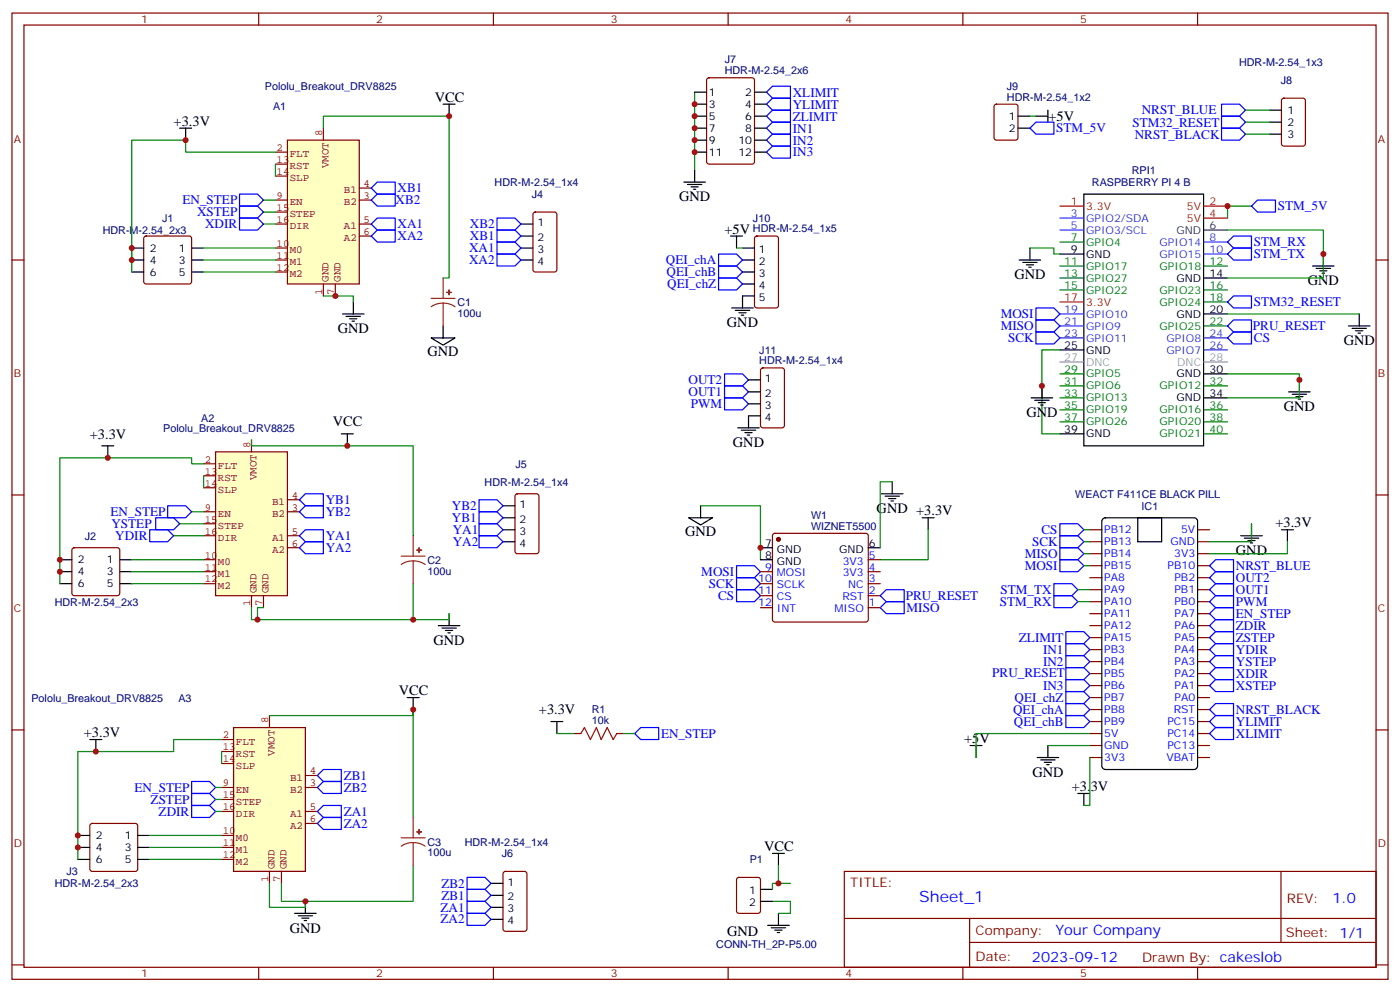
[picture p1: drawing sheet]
<svg xmlns="http://www.w3.org/2000/svg" width="412mm" height="292mm" viewBox="0 0 412 292" stroke-linecap="round" stroke-linejoin="round" font-family="sans-serif">
<g fill="none" stroke="#870000" stroke-width=".35">
<path d="M3.5 3.8h405.4v284.4h-405.4zM7.1 7.4h398.2v277.3h-398.2zM76.2 3.8v3.6M145.3 3.8v3.6M214.5 3.8v3.6M283.6 3.8v3.6M352.8 3.8v3.6M3.5 76.5h3.6M405.3 76.5h3.6M3.5 145.7h3.6M321 159.4h3.6M321 155.9h3.6"/>
<path d="M352.8 159.4h3.5M352.8 155.9h3.5M405.3 145.7h3.6M321 177.1h3.6M321 173.5h3.6M321 170h3.6M321 166.5h3.6M321 162.9h3.6M352.8 177.1h3.5M352.8 173.5h3.5M352.8 170h3.5M352.8 166.5h3.5"/>
<path d="M352.8 162.9h3.5M321 198.2h3.6M321 194.7h3.6M321 191.2h3.6M321 187.6h3.6M321 184.1h3.6M321 180.6h3.6M352.8 198.2h3.5M352.8 194.7h3.5M352.8 191.2h3.5M352.8 187.6h3.5M352.8 184.1h3.5"/>
<path d="M352.8 180.6h3.5M3.5 214.8h3.6M321 219.4h3.6M321 215.9h3.6M321 212.3h3.6M321 205.3h3.6M321 201.8h3.6M321 208.8h3.6M352.8 219.4h3.5M352.8 215.9h3.5M352.8 212.3h3.5M352.8 205.3h3.5"/>
<path d="M352.8 201.8h3.5M352.8 208.8h3.5M405.3 214.8h3.6M321 222.9h3.6M352.8 222.9h3.5M248.7 256.4h156.6v28.3h-156.6zM377.3 256.5v20.8M248.7 270.3h156.5M285.6 277.3h119.6M285.6 270.3v14.1M3.5 284h3.6M76.2 284.7v3.5"/>
<path d="M145.3 284.7v3.5M214.5 284.7v3.5M283.6 284.7v3.5M352.8 284.7v3.5M405.3 284h3.6"/>
</g>
<g fill="none" stroke="#000" stroke-width=".35">
<path d="M319.3 57.1h35.2v74.1h-35.2zM312.2 74.8h7.1M386.6 78.3h6.4M387.7 79h4.2M388.8 79.7h2.1M389.8 74.8v3.5M354.5 81.8h7.1M354.5 92.4h7.1M389.5 80.4h.7M312.2 103h7.1M354.5 110h7.1M354.5 117.1h7.1"/>
<path d="M312.2 127.7h7.1M324.8 152.8l.8-.4h26.1l.6 .2 .4 .5 .1 72.3-.3 .6-.5 .4h-26.4l-.6-.2-.4-.5v-72.3zM335.1 152.4h7.1v7h-7.1zM365.5 157.7h6.3M366.5 158.4h4.3M367.6 159.1h2.1M368.3 159.8h.7M368.7 154.1v3.6"/>
</g>
<path d="M312.2 60.6h7.1M354.5 60.6h7.1M354.5 64.2h7.1M312.2 88.9h7.1" fill="none" stroke="#f00" stroke-width=".35"/>
<path d="M312.2 64.2h7.1M312.2 67.7h7.1M354.5 71.2h7.1M354.5 74.8h7.1M312.2 92.4h7.1M312.2 95.9h7.1M312.2 99.4h7.1M354.5 99.4h7.1M354.5 103h7.1" fill="none" stroke="#06c" stroke-width=".35"/>
<path d="M354.5 67.7h7.1" fill="none" stroke="#333" stroke-width=".35"/>
<g fill="none" stroke="#060" stroke-width=".35">
<path d="M312.2 71.2h7.1M312.2 78.3h7.1M354.5 78.3h7.1M312.2 81.8h7.1M312.2 85.3h7.1M354.5 85.3h7.1M354.5 88.9h7.1M354.5 95.9h7.1M312.2 110h7.1M312.2 113.6h7.1M312.2 117.1h7.1M354.5 113.6h7.1"/>
<path d="M312.2 120.6h7.1M312.2 124.1h7.1M354.5 120.6h7.1M354.5 124.1h7.1M354.5 127.7h7.1"/>
</g>
<path d="M312.2 106.5h7.1M354.5 106.5h7.1" fill="none" stroke="#999" stroke-width=".35"/>
<g fill="none" stroke="#00f" stroke-width=".35">
<path d="M361.6 71.2l1.8-1.7h5.3v3.5h-5.3zM363.4 73h5.3v3.5h-5.3l-1.8-1.7zM305.2 90.6h5.2l1.8 1.8-1.8 1.8h-5.2zM305.2 94.2h5.2l1.8 1.7-1.8 1.8h-5.2zM305.2 97.7h5.2l1.8 1.7-1.8 1.8h-5.2zM361.6 99.4l1.8-1.7h5.3v3.5h-5.3zM363.4 94.2h5.3v3.5h-5.3l-1.8-1.8zM312.2 154.1h5.3l1.8 1.8-1.8 1.8h-5.3zM312.2 157.7h5.3l1.8 1.7-1.8 1.8h-5.3zM310.4 175.3h5.3l1.8 1.8-1.8 1.7h-5.3zM310.4 171.8h5.3l1.8 1.7-1.8 1.8h-5.3zM312.2 161.2h5.3l1.8 1.7-1.8 1.8h-5.3z"/>
<path d="M312.2 164.7h5.3l1.8 1.8-1.8 1.7h-5.3zM358.1 178.8h5.3v3.6h-5.3l-1.8-1.8zM358.1 175.3h5.3v3.5h-5.3l-1.8-1.7zM358.1 171.8h5.3v3.5h-5.3l-1.8-1.8zM358.1 168.2h5.3v3.6h-5.3l-1.8-1.8zM314 185.9h5.3l1.7 1.7-1.7 1.8h-5.3zM314 189.4h5.3l1.7 1.8-1.7 1.7h-5.3zM314 192.9h5.3l1.7 1.8-1.7 1.8h-5.3zM358.1 200h5.3v3.5h-5.3l-1.8-1.7zM358.1 192.9h5.3v3.6h-5.3l-1.8-1.8zM358.1 185.9h5.3v3.5h-5.3l-1.8-1.8zM358.1 196.5h5.3v3.5h-5.3l-1.8-1.8z"/>
<path d="M358.1 189.4h5.3v3.5h-5.3l-1.8-1.7zM358.1 182.4h5.3v3.5h-5.3l-1.8-1.8zM358.1 214.1h5.3v3.5h-5.3l-1.8-1.7zM358.1 210.6h5.3v3.5h-5.3l-1.8-1.8z"/>
</g>
<path d="M361.6 67.7h28.2v14.1h-28.2M319.3 155.9h1.7M319.3 159.4h1.7M368.7 154.1v5.3h-12.4M317.5 173.5h3.5M317.5 177.1h3.5M319.3 162.9h1.7M319.3 166.5h1.7" fill="none" stroke="#008700" stroke-width=".35"/>
<path d="M84.7 41.2h21.1v42.4h-21.1z" fill="#ffffc2" stroke="#850000" stroke-width=".35"/>
<g fill="none" stroke="#850000" stroke-width=".35">
<path d="M95.2 37.7v3.5M81.1 44.8h3.6M81.1 58.9h3.6M81.1 48.3h3.6M81.1 51.8h3.6M105.8 58.9h3.6M105.8 55.4h3.6M81.1 65.9h3.6M81.1 73h3.6M81.1 76.5h3.6M81.1 62.4h3.6M105.8 65.9h3.6"/>
<path d="M105.8 69.5h3.6M81.1 80h3.6M95.2 83.6v3.5M98.8 83.6v3.5"/>
</g>
<path d="M63.5 133h21.2v42.3h-21.2z" fill="#ffffc2" stroke="#850000" stroke-width=".35"/>
<g fill="none" stroke="#850000" stroke-width=".35">
<path d="M60 136.5h3.5M74.1 129.4v3.6M60 150.6h3.5M60 157.7h3.5M60 140h3.5M60 143.5h3.5M60 154.1h3.5M84.7 150.6h3.5M84.7 147.1h3.5M84.7 157.7h3.5M60 164.7h3.5M60 168.2h3.5"/>
<path d="M60 171.8h3.5M74.1 175.3v3.5M77.6 175.3v3.5M84.7 161.2h3.5"/>
</g>
<path d="M68.8 214.1h21.2v42.3h-21.2z" fill="#ffffc2" stroke="#850000" stroke-width=".35"/>
<g fill="none" stroke="#850000" stroke-width=".35">
<path d="M65.3 217.6h3.5M79.4 210.6v3.5M65.3 231.7h3.5M65.3 238.8h3.5M65.3 221.2h3.5M65.3 224.7h3.5M65.3 235.3h3.5M90 231.7h3.5M90 228.2h3.5M90 238.8h3.5M65.3 245.9h3.5M65.3 249.4h3.5"/>
<path d="M65.3 252.9h3.5M79.4 256.4v3.6M82.9 256.4v3.6M90 242.3h3.5"/>
</g>
<g fill="none" stroke="#00f" stroke-width=".35">
<path d="M227.5 39.5h5.3v3.5h-5.3l-1.7-1.8zM227.5 35.9h5.3v3.6h-5.3l-1.7-1.8zM227.5 32.4h5.3v3.5h-5.3l-1.7-1.7zM227.5 28.9h5.3v3.5h-5.3l-1.7-1.7zM227.5 25.4h5.3v3.5h-5.3l-1.7-1.8zM305.2 35.9h5.2v3.6h-5.2l-1.8-1.8zM359.8 30.7h5.3l1.8 1.7-1.8 1.8h-5.3zM359.8 37.7h5.3l1.8 1.8-1.8 1.7h-5.3zM359.8 34.2h5.3l1.8 1.7-1.8 1.8h-5.3zM70.6 57.1h5.2l1.8 1.8-1.8 1.7h-5.2zM111.1 53.6h5.3v3.5h-5.3l-1.7-1.7zM111.1 57.1h5.3v3.5h-5.3l-1.7-1.7z"/>
<path d="M227.5 43h5.3v3.5h-5.3l-1.7-1.7zM370.4 58.9h5.3v3.5h-5.3l-1.7-1.8zM70.6 60.6h5.2l1.8 1.8-1.8 1.8h-5.2zM70.6 64.2h5.2l1.8 1.7-1.8 1.8h-5.2zM111.1 64.2h5.3v3.5h-5.3l-1.7-1.8zM111.1 67.7h5.3v3.5h-5.3l-1.7-1.7zM146.4 74.8h5.3l1.8 1.7-1.8 1.8h-5.3zM146.4 71.2h5.3l1.8 1.8-1.8 1.8h-5.3zM146.4 64.2h5.3l1.8 1.7-1.8 1.8h-5.3zM146.4 67.7h5.3l1.8 1.8-1.8 1.7h-5.3zM211.7 74.8h5.3l1.7 1.7-1.7 1.8h-5.3zM211.7 78.3h5.3l1.7 1.7-1.7 1.8h-5.3z"/>
<path d="M211.7 81.8h5.3l1.7 1.8-1.7 1.7h-5.3zM363.4 87.1h5.3v3.5h-5.3l-1.8-1.7zM213.4 110h5.3l1.8 1.8-1.8 1.8h-5.3zM213.4 113.6h5.3l1.8 1.7-1.8 1.8h-5.3zM213.4 117.1h5.3l1.8 1.8-1.8 1.7h-5.3zM44.1 155.9h5.3l1.8 1.8-1.8 1.7h-5.3zM45.9 152.4h5.3l1.7 1.7-1.7 1.8h-5.3zM49.4 148.8h5.3l1.7 1.8-1.7 1.8h-5.3zM90 148.8h5.2v3.6h-5.2l-1.8-1.8zM90 145.3h5.2v3.5h-5.2l-1.8-1.7zM90 159.4h5.2v3.5h-5.2l-1.8-1.7zM90 155.9h5.2v3.5h-5.2l-1.8-1.7z"/>
<path d="M141.1 154.1h5.3l1.8 1.8-1.8 1.8h-5.3zM141.1 157.7h5.3l1.8 1.7-1.8 1.8h-5.3zM141.1 150.6h5.3l1.8 1.8-1.8 1.7h-5.3zM141.1 147.1h5.3l1.8 1.7-1.8 1.8h-5.3zM217 170h5.2l1.8 1.8-1.8 1.7h-5.2zM217 166.5h5.2l1.8 1.7-1.8 1.8h-5.2zM217 173.5h5.2l1.8 1.8-1.8 1.8h-5.2zM261.1 177.1h5.2v3.5h-5.2l-1.8-1.8zM261.1 173.5h5.2v3.6h-5.2l-1.8-1.8zM358.1 164.7h5.3v3.5h-5.3l-1.8-1.7zM314 200h5.3l1.7 1.8-1.7 1.7h-5.3zM314 196.5h5.3l1.7 1.7-1.7 1.8h-5.3z"/>
<path d="M188.7 214.1h5.3v3.5h-5.3l-1.7-1.7zM314 203.5h5.3l1.7 1.8-1.7 1.7h-5.3zM314 210.6h5.3l1.7 1.7-1.7 1.8h-5.3zM314 207h5.3l1.7 1.8-1.7 1.8h-5.3zM358.1 207h5.3v3.6h-5.3l-1.8-1.8zM56.4 237h5.3l1.8 1.8-1.8 1.8h-5.3zM56.4 233.5h5.3l1.8 1.8-1.8 1.7h-5.3zM56.4 230h5.3l1.8 1.7-1.8 1.8h-5.3zM93.5 228.2l1.7-1.8h5.3v3.6h-5.3zM95.2 237h5.3v3.6h-5.3l-1.7-1.8zM95.2 230h5.3v3.5h-5.3l-1.7-1.8zM95.2 240.6h5.3v3.5h-5.3l-1.7-1.8z"/>
<path d="M137.6 258.2h5.3l1.7 1.8-1.7 1.7h-5.3zM137.6 261.7h5.3l1.7 1.8-1.7 1.8h-5.3zM137.6 268.8h5.3l1.7 1.7-1.7 1.8h-5.3zM137.6 265.3h5.3l1.7 1.7-1.7 1.8h-5.3z"/>
</g>
<g fill="none" stroke="#000" stroke-width=".35">
<path d="M52.9 37.7h3.5M54.7 37.7v3.5M130.5 30.7h3.6M132.3 30.7v3.5M204.6 30.7h3.5M204.6 37.7h3.5M204.6 34.2h3.5M204.6 27.1h3.5M222.2 30.7h3.6M222.2 37.7h3.6M222.2 34.2h3.6M222.2 27.1h3.6"/>
<path d="M299.9 37.7h3.5M299.9 34.2h3.5M305.2 34.2h3.5M308.7 32.4v3.5M373.9 39.5h3.6M373.9 32.4h3.6M373.9 35.9h3.6M201.4 53.6h6.4M202.5 54.3h4.2M203.6 55h2.1M204.3 55.7h.7M204.6 50.1v3.5"/>
<path d="M204.6 41.2h3.5M204.6 44.8h3.5M222.2 41.2h3.6M222.2 44.8h3.6M38.8 73h3.5M38.8 76.5h3.5M56.4 73h3.6M56.4 76.5h3.6M153.5 73h3.5M153.5 76.5h3.5M153.5 65.9h3.5M153.5 69.5h3.5"/>
<path d="M215.2 69.5h3.5M217 69.5v3.5M218.7 73h3.5M218.7 76.5h3.5M300.2 76.5h6.4M301.3 77.2h4.2M302.3 77.9h2.1M303 78.6h.7M303.4 73v3.5M38.8 80h3.5M56.4 80h3.6M100.9 92.4h6.3"/>
<path d="M102 93.1h4.2M103 93.8h2.1M103.7 94.5h.7M104.1 88.9v3.5M127 99.4h7.1l-3.6 2.2zM130.5 95.9v3.5M215.5 90.6h6.4M216.6 91.3h4.2M217.7 92h2.1M218.4 92.7h.7M218.7 80h3.5M218.7 83.6h3.5"/>
<path d="M222.2 87.1h-3.5v3.5M397.2 95.9h6.4M398.3 96.6h4.2M399.3 97.3h2.2M400 98h.8M400.4 92.4v3.5M220.5 115.3h3.5M220.5 111.8h3.5M220.5 118.9h3.5M303.7 117.1h6.4M304.8 117.8h4.2M305.9 118.5h2.1"/>
<path d="M306.6 119.2h.7M306.9 113.6v3.5M379.6 115.3h6.3M380.6 116h4.3M381.7 116.7h2.1M382.4 117.4h.7M382.8 111.8v3.5M30 131.2h3.5M31.7 131.2v3.5M100.5 127.7h3.6M102.3 127.7v3.5M217.3 125.9h6.4"/>
<path d="M218.4 126.6h4.2M219.4 127.3h2.1M220.1 128h.7M224 122.4h-3.5v3.5M148.2 148.8h3.5M148.2 152.4h3.5M148.2 155.9h3.5M148.2 159.4h3.5M202.8 152.4h7.1l-3.5 2.1zM206.4 148.8v3.6M259.6 145.3h6.4M260.7 146h4.2"/>
<path d="M261.8 146.7h2.1M262.5 147.4h.7M262.8 141.8v3.5M271.6 152.4h3.6M273.4 152.4v3.5M377.5 155.9h3.5M379.2 155.9v3.5M17.6 164.7h3.6M17.6 168.2h3.6M17.6 171.8h3.6M35.3 164.7h3.5M35.3 168.2h3.5"/>
<path d="M35.3 171.8h3.5M224 164.7h3.5M224 161.2h3.5M255.8 161.2h3.5M129.1 184.1h6.4M130.2 184.8h4.2M131.2 185.5h2.1M131.9 186.2h.7M132.3 180.6v3.5M26.5 217.6h3.5M28.2 217.6v3.6M119.9 205.3h3.6"/>
<path d="M121.7 205.3v3.5M162.3 212.3h3.5M164 212.3v3.6M285.8 219.4h3.5M287.5 219.4v3.5M308.7 219.4v3.5M305.5 222.9h6.4M306.6 223.6h4.2M307.6 224.3h2.1M308.3 225h.7M317.5 233.5h3.5M319.3 233.5v3.5"/>
<path d="M22.9 245.9h3.6M22.9 249.4h3.6M22.9 252.9h3.6M40.6 245.9h3.5M40.6 249.4h3.5M40.6 252.9h3.5M144.6 260h3.6M227.5 251.1h3.6M229.3 251.1v3.6M86.8 268.8h6.3M87.8 269.5h4.3M88.9 270.2h2.1"/>
<path d="M89.6 270.9h.7M90 265.3v3.5M144.6 263.5h3.6M144.6 267h3.6M144.6 270.5h3.6M224 261.7h3.5M224 265.3h3.5M226.1 272.3h6.4M227.2 273h4.2M228.2 273.7h2.2M229 274.4h.7M229.3 268.8v3.5"/>
</g>
<g fill="none" stroke="#008700" stroke-width=".35">
<path d="M95.2 37.7v-3.5h37.1v47.6h-1.8M204.6 27.1v23M303.4 34.2h1.8M366.9 39.5h7M366.9 32.4h7M366.9 35.9h7M77.6 58.9h3.5M81.1 48.3v3.5M81.1 44.8h-26.4v-3.6h-15.9v35.3M38.8 73v7M60 73h21.1M60 76.5h21.1"/>
<path d="M77.6 62.4h3.5M77.6 65.9h3.5M217 73h1.7M303.4 73h7v1.8h1.8M368.7 60.6h-7.1v3.6M60 80h21.1M95.2 87.1h8.9v1.8M361.6 92.4h38.8M312.2 103h-5.3v24.7h5.3M361.6 110h21.2v7.1h-21.2M60 136.5h-3.6v-1.8h-38.8v37.1M74.1 129.4v1.8h47.6v26.5"/>
<path d="M51.2 157.7h8.8M52.9 154.1h7.1M56.4 150.6h3.6M60 140v3.5M206.4 148.8h17.6v15.9M262.8 141.8h-3.5v19.4M273.4 155.9v8.8h-14.1M379.2 159.4v3.5h-22.9M38.8 164.7h21.2M38.8 168.2h21.2M38.8 171.8h21.2M74.1 178.8v3.6h58.2v-1.8"/>
<path d="M77.6 178.8h-1.8v3.6M121.7 171.8v10.6M65.3 217.6h-14.1v3.6h-28.3v31.7M79.4 210.6h42.3v-1.8v31.8M164 215.9h5.3M183.4 215.9h3.6M308.7 219.4h12.3M321 215.9h-33.5v7M63.5 231.7h1.8M63.5 235.3h1.8M63.5 238.8h1.8M65.3 221.2v3.5"/>
<path d="M321 222.9v14.1h-1.7M44.1 245.9h21.2M44.1 249.4h21.2M44.1 252.9h21.2M79.4 260v7h10.6v-1.7M82.9 260v5.3h7.1M121.7 254.7v10.6h-31.7M229.3 254.7v5.3h3.5M229.3 260h-1.8v1.7M227.5 265.3h5.3v3.5h-3.5"/>
</g>
<g fill="none" stroke="#870000" stroke-width=".35">
<path d="M208.4 23.1l.4-.2h12.7l.7 .4v24.3l-.4 .6-13 .1-.6-.5-.1-24.2zM293 30.9l.5-.2h5.7l.6 .4 .1 9.4-.5 .7h-5.9l-.6-.4-.1-9.4zM377.7 29.1l.5-.2h5.6l.7 .4v13l-.4 .6-5.9 .1-.7-.5v-12.9zM42.6 69.7l.4-.2h12.7l.5 .2 .2 .5v12.7l-.2 .5-.5 .2h-12.7l-.5-.3-.2-.4v-12.7zM157.2 62.6l.5-.2h5.6l.7 .4v16.5l-.4 .7h-5.9l-.7-.4v-16.5zM222.5 69.7l.5-.2h5.6l.7 .4v20l-.5 .7h-5.8l-.7-.4-.1-20zM224.2 108.5l.5-.2h5.7l.6 .4 .1 16.5-.5 .7h-5.9l-.6-.5-.1-16.4zM151.9 145.5l.5-.2h5.6l.7 .4v16.5l-.4 .7h-5.9l-.7-.4v-16.5zM227.8 157.2l.4-.2h26.9l.5 .2 .2 .5v24.7l-.3 .4-.4 .3h-26.9l-.5-.3-.2-.4v-24.7zM21.4 161.4l.5-.2h12.7l.5 .2 .2 .5v12.7l-.3 .5-.4 .2h-12.7l-.5-.2-.2-.5v-12.7zM224 168.2h3.5M224 171.8h3.5"/>
<path d="M224 175.3h3.5M224 178.8h3.5M255.8 168.2h3.5M255.8 171.8h3.5M255.8 175.3h3.5M255.8 178.8h3.5M255.8 164.7h3.5M169.3 215.9h1.8M181.7 215.9h1.7M26.7 242.5l.5-.2h12.7l.5 .2 .2 .5v12.7l-.3 .5-.4 .2h-12.7l-.5-.2-.2-.5v-12.7zM148.4 256.6l.5-.2h5.6l.7 .5v16.5l-.4 .6-5.9 .1-.7-.5v-16.5zM217.2 258.4l.5-.2h5.6l.7 .4v9.5l-.4 .6-5.9 .1-.7-.5v-9.4z"/>
</g>
<circle cx="229.3" cy="158.7" r=".53" fill="#870000" stroke="#870000" stroke-width=".35"/>
<path d="M171.1 215.9l1.1-1.8 1.7 3.5 1.8-3.5 1.4 3.5 1.8-3.5 1.7 3.5 1.1-1.7" fill="none" stroke="#a10000" stroke-width=".35"/>
<g fill="none" stroke="#8c2424" stroke-width=".35">
<path d="M127 87.8h7.1M130.5 89.2l-1.8 .3-1.7 .8M130.5 89.2l1.9 .3 1.7 .8M130.5 81.8v6M130.5 89.2v6.7M121.7 157.7v6M118.2 163.7h7M121.7 165.1l-1.8 .2-1.7 .8M121.7 165.1l1.9 .2 1.6 .8M121.7 165.1v6.7M118.2 246.6h7M121.7 248l-1.8 .2-1.7 .8"/>
<path d="M121.7 248l1.9 .2 1.6 .8M121.7 240.6v6M121.7 248v6.7"/>
</g>
<g fill="#8c2424" stroke="#8c2424" stroke-width=".35">
<path d="M131.6 86l1.4 .1z"/>
<path d="M132.3 85.3v1.4z"/>
<path d="M122.8 161.9h1.4z"/>
<path d="M123.4 161.2l.1 1.4z"/>
<path d="M122.8 244.8h1.4z"/>
<path d="M123.4 244.1l.1 1.4z"/>
</g>
<g fill="#c00">
<circle cx="98.8" cy="87.1" r=".88"/>
<circle cx="204.6" cy="30.7" r=".88"/>
<circle cx="229.3" cy="260" r=".88"/>
<circle cx="75.8" cy="182.4" r=".88"/>
<circle cx="102.3" cy="131.2" r=".88"/>
<circle cx="121.7" cy="182.4" r=".88"/>
<circle cx="132.3" cy="34.2" r=".88"/>
<circle cx="90" cy="265.3" r=".88"/>
<circle cx="121.7" cy="208.8" r=".88"/>
<circle cx="22.9" cy="245.9" r=".88"/>
<circle cx="22.9" cy="249.4" r=".88"/>
<circle cx="38.8" cy="76.5" r=".88"/>
<circle cx="17.6" cy="168.2" r=".88"/>
<circle cx="17.6" cy="164.7" r=".88"/>
<circle cx="361.6" cy="60.6" r=".88"/>
<circle cx="204.6" cy="34.2" r=".88"/>
<circle cx="204.6" cy="37.7" r=".88"/>
<circle cx="204.6" cy="41.2" r=".88"/>
<circle cx="204.6" cy="44.8" r=".88"/>
<circle cx="224" cy="161.2" r=".88"/>
<circle cx="382.8" cy="111.8" r=".88"/>
<circle cx="389.8" cy="74.8" r=".88"/>
<circle cx="306.9" cy="113.6" r=".88"/>
<circle cx="31.8" cy="134.7" r=".88"/>
<circle cx="38.8" cy="73" r=".88"/>
<circle cx="54.7" cy="41.2" r=".88"/>
<circle cx="28.2" cy="221.2" r=".88"/>
</g>
<text font-size="4.6" fill="#00f" x="270.8" y="265.5">Sheet_1</text>
<g font-size="4.2">
<text x="128.1" y="30">VCC</text>
<text x="308.9" y="35.5">+5V</text>
<text x="51.2" y="37">+3.3V</text>
<text x="200" y="59.2">GND</text>
<text x="213.4" y="68.8">+5V</text>
<text x="298.8" y="82.2">GND</text>
<text x="385.2" y="83.9">GND</text>
<text x="99.5" y="98">GND</text>
<text x="214.1" y="96.3">GND</text>
<text x="395.8" y="101.6">GND</text>
<text x="125.9" y="104.7">GND</text>
<text x="98.1" y="125.5">VCC</text>
<text x="302.3" y="122.7">GND</text>
<text x="378.2" y="121">GND</text>
<text x="26.5" y="129.3">+3.3V</text>
<text x="215.9" y="131.6">GND</text>
<text x="258.2" y="151">GND +3.3V</text>
<text x="375.7" y="155.2">+3.3V</text>
<text x="201.8" y="157.7">GND</text>
<text x="364.1" y="163.3">GND</text>
<text x="127.7" y="189.8">GND</text>
<text x="117.5" y="204.6">VCC</text>
<text x="158.7" y="210.1">+3.3V</text>
<text x="24.7" y="216.9">+3.3V</text>
<text x="284" y="218.7">+5V</text>
<text x="304.1" y="228.6">GND</text>
<text x="315.7" y="232.8">+3.3V</text>
<text x="225.1" y="250.4">VCC</text>
<text x="85.4" y="274.4">GND</text>
<text x="214.2" y="275.5">GND</text>
</g>
<g font-size="4.2" fill="#00f">
<text x="392.5" y="265.7">1.0</text>
<text x="310.9" y="275.3">Your Company</text>
<text x="304" y="283.1">2023-09-12</text>
</g>
<g font-size="3.9" fill="#00f">
<text x="233.5" y="28.4">XLIMIT</text>
<text x="233.5" y="35.5">ZLIMIT</text>
<text x="233.5" y="31.9">YLIMIT</text>
<text x="336.3" y="33.7">NRST_BLUE</text>
<text x="233.5" y="39">IN1</text>
<text x="311.1" y="38.9">STM_5V</text>
<text x="333.6" y="37.2">STM32_RESET</text>
<text x="334.3" y="40.8">NRST_BLACK</text>
<text x="233.5" y="42.5">IN2</text>
<text x="233.5" y="46">IN3</text>
<text x="117.1" y="56.6">XB1</text>
<text x="53.7" y="60.2">EN_STEP</text>
<text x="58.1" y="63.7">XSTEP</text>
<text x="116.5" y="60">XB2</text>
<text x="376.4" y="61.9">STM_5V</text>
<text x="60.4" y="67.2">XDIR</text>
<text x="117.1" y="67.2">XA1</text>
<text x="117.1" y="70.7">XA2</text>
<text x="138.4" y="67.1">XB2</text>
<text x="138.4" y="70.7">XB1</text>
<text x="138.2" y="77.7">XA2</text>
<text x="138.2" y="74.2">XA1</text>
<text x="196.1" y="77.7">QEI_chA</text>
<text x="369.4" y="76">STM_TX</text>
<text x="369.4" y="72.4">STM_RX</text>
<text x="196.4" y="81.3">QEI_chB</text>
<text x="196.6" y="84.8">QEI_chZ</text>
<text x="294.8" y="93.6">MOSI</text>
<text x="369.4" y="90.1">STM32_RESET</text>
<text x="294.8" y="97.1">MISO</text>
<text x="297" y="100.7">SCK</text>
<text x="369.1" y="97.1">PRU_RESET</text>
<text x="369.4" y="100.7">CS</text>
<text x="202.8" y="113">OUT2</text>
<text x="202.8" y="116.6">OUT1</text>
<text x="203.5" y="120.1">PWM</text>
<text x="96" y="148.3">YB1</text>
<text x="32.6" y="151.9">EN_STEP</text>
<text x="32.8" y="155.4">YSTEP</text>
<text x="96" y="151.8">YB2</text>
<text x="133.1" y="153.6">YB1</text>
<text x="133.1" y="150.1">YB2</text>
<text x="34" y="158.9">YDIR</text>
<text x="96" y="158.9">YA1</text>
<text x="133.3" y="157.1">YA1</text>
<text x="133.3" y="160.6">YA2</text>
<text x="304" y="160.6">SCK</text>
<text x="306.8" y="157.1">CS</text>
<text x="96" y="162.3">YA2</text>
<text x="301.8" y="164.2">MISO</text>
<text x="301.8" y="167.7">MOSI</text>
<text x="364.1" y="167.8">NRST_BLUE</text>
<text x="206.6" y="169.5">MOSI</text>
<text x="208.8" y="173">SCK</text>
<text x="364.1" y="171.2">OUT2</text>
<text x="211.6" y="176.5">CS</text>
<text x="266.8" y="176.4">PRU_RESET</text>
<text x="294.5" y="178.3">STM_RX</text>
<text x="294.7" y="174.7">STM_TX</text>
<text x="364.1" y="178.3">PWM</text>
<text x="364.1" y="174.8">OUT1</text>
<text x="267.1" y="180">MISO</text>
<text x="364.1" y="185.4">ZDIR</text>
<text x="364.1" y="181.9">EN_STEP</text>
<text x="300.2" y="188.9">ZLIMIT</text>
<text x="364.1" y="188.9">ZSTEP</text>
<text x="307.3" y="192.5">IN1</text>
<text x="307.3" y="196">IN2</text>
<text x="364.1" y="196">YSTEP</text>
<text x="364.1" y="192.5">YDIR</text>
<text x="292.3" y="199.4">PRU_RESET</text>
<text x="307.3" y="203">IN3</text>
<text x="364.1" y="203">XSTEP</text>
<text x="364.1" y="199.5">XDIR</text>
<text x="298.9" y="206.5">QEI_chZ</text>
<text x="298.4" y="210">QEI_chA</text>
<text x="298.7" y="213.6">QEI_chB</text>
<text x="364.1" y="213.6">YLIMIT</text>
<text x="364.1" y="210.1">NRST_BLACK</text>
<text x="194.7" y="217.1">EN_STEP</text>
<text x="364.1" y="217.1">XLIMIT</text>
<text x="39.6" y="233">EN_STEP</text>
<text x="101.2" y="229.4">ZB1</text>
<text x="101.2" y="233">ZB2</text>
<text x="44.4" y="236.6">ZSTEP</text>
<text x="46.7" y="240.1">ZDIR</text>
<text x="101.2" y="240">ZA1</text>
<text x="101.2" y="243.5">ZA2</text>
<text x="130" y="261.2">ZB2</text>
<text x="129.8" y="268.2">ZA1</text>
<text x="130" y="264.7">ZB1</text>
<text x="129.8" y="271.8">ZA2</text>
</g>
<g font-size="3.9" fill="#800">
<text x="250.5" y="261">TITLE:</text>
<text x="379.1" y="265.7">REV:</text>
<text x="287.4" y="275.2">Company:</text>
<text x="378.7" y="275.8">Sheet: 1/1</text>
<text x="287.4" y="282.9">Date:</text>
<text x="336.4" y="283">Drawn By: cakeslob</text>
</g>
<g font-size="3.2" fill="#800">
<text x="41.6" y="6.8">1</text>
<text x="110.8" y="6.8">2</text>
<text x="179.9" y="6.8">3</text>
<text x="249.1" y="6.8">4</text>
<text x="318.2" y="6.8">5</text>
<text x="4.1" y="41.9">A</text>
<text x="405.9" y="41.9">A</text>
<text x="4.1" y="111.1">B</text>
<text x="405.9" y="111.1">B</text>
<text x="4.1" y="180.2">C</text>
<text x="405.9" y="180.2">C</text>
<text x="4.1" y="249.4">D</text>
<text x="405.9" y="249.4">D</text>
<text x="41.6" y="287.7">1</text>
<text x="110.8" y="287.7">2</text>
<text x="179.9" y="287.7">3</text>
<text x="249.1" y="287.7">4</text>
<text x="318.2" y="287.7">5</text>
</g>
<g font-size="3.2" fill="#000080">
<text x="213.5" y="21.8">HDR-M-2.54_2x6</text>
<text x="213.5" y="18.6">J7</text>
<text x="365" y="19.6">HDR-M-2.54_1x3</text>
<text x="78.1" y="26.6">Pololu_Breakout_DRV8825</text>
<text x="296.6" y="29.6">HDR-M-2.54_1x2</text>
<text x="296.6" y="26.4">J9</text>
<text x="377.2" y="24.6">J8</text>
<text x="80.4" y="32.4">A1</text>
<text x="333.4" y="51.3">RPI1</text>
<text x="145.7" y="54.8">HDR-M-2.54_1x4</text>
<text x="156.6" y="58.2">J4</text>
<text x="321.7" y="54.8">RASPBERRY PI 4 B</text>
<text x="47.8" y="65.3">J1</text>
<text x="221.8" y="65.2">J10</text>
<text x="30.2" y="68.9">HDR-M-2.54_2x3</text>
<text x="221.8" y="68.4">HDR-M-2.54_1x5</text>
<text x="134.8" y="93.3">100u</text>
<text x="134.8" y="90.1">C1</text>
<text x="223.7" y="107.2">HDR-M-2.54_1x4</text>
<text x="223.7" y="104.1">J11</text>
<text x="59.3" y="124.1">A2</text>
<text x="48.1" y="127.1">Pololu_Breakout_DRV8825</text>
<text x="151.8" y="137.7">J5</text>
<text x="142.7" y="143">HDR-M-2.54_1x4</text>
<text x="316.7" y="146.6">WEACT F411CE BLACK PILL</text>
<text x="238.9" y="155.9">WIZNET5500</text>
<text x="238.9" y="152.7">W1</text>
<text x="336.3" y="150.1">IC1</text>
<text x="25" y="158.9">J2</text>
<text x="125.9" y="166">C2</text>
<text x="125.9" y="169.2">100u</text>
<text x="16.1" y="178.2">HDR-M-2.54_2x3</text>
<text x="9.3" y="206.5">Pololu_Breakout_DRV8825</text>
<text x="52.6" y="206.5">A3</text>
<text x="174.3" y="209.9">R1</text>
<text x="174.3" y="213">10k</text>
<text x="125.9" y="248.8">C3</text>
<text x="136.9" y="248.8">HDR-M-2.54_1x4</text>
<text x="19.6" y="257.6">J3</text>
<text x="125.9" y="252">100u</text>
<text x="147.8" y="252.3">J6</text>
<text x="220.8" y="254">P1</text>
<text x="16.1" y="261.1">HDR-M-2.54_2x3</text>
<text x="211" y="278.9">CONN-TH_2P-P5.00</text>
</g>
<g font-size="3.2">
<text x="208.8" y="28.2">1</text>
<text x="219.5" y="28.2">2</text>
<text x="208.8" y="31.7">3</text>
<text x="208.8" y="35.2">5</text>
<text x="219.5" y="31.7">4</text>
<text x="219.5" y="35.2">6</text>
<text x="297.1" y="35.2">1</text>
<text x="379.2" y="33.5">1</text>
<text x="208.8" y="38.8">7</text>
<text x="219.5" y="38.8">8</text>
<text x="297.1" y="38.8">2</text>
<text x="379.2" y="40.5">3</text>
<text x="379.2" y="37">2</text>
<text x="208.8" y="42.3">9</text>
<text x="208.8" y="45.8">11</text>
<text x="217.5" y="42.3">10</text>
<text x="217.5" y="45.8">12</text>
<text x="158.3" y="66.6">1</text>
<text x="158.3" y="70.9">2</text>
<text x="44.1" y="74">2</text>
<text x="44.1" y="77.6">4</text>
<text x="52.7" y="74">1</text>
<text x="52.7" y="77.6">3</text>
<text x="158.3" y="74.4">3</text>
<text x="158.3" y="77.9">4</text>
<text x="223.6" y="74.4">1</text>
<text x="223.6" y="77.9">2</text>
<text x="315.5" y="74.4">9</text>
<text x="320" y="75.8">GND</text>
<text x="44.1" y="81.1">6</text>
<text x="52.7" y="81.1">5</text>
<text x="223.6" y="81.5">3</text>
<text x="346.6" y="82.9">GND</text>
<text x="356.3" y="81.5">14</text>
<text x="223.6" y="85">4</text>
<text x="223.6" y="88.5">5</text>
<text x="346.6" y="93.5">GND</text>
<text x="356.3" y="92">20</text>
<text x="313.5" y="102.6">25</text>
<text x="320" y="104">GND</text>
<text x="225.3" y="112.5">1</text>
<text x="346.6" y="111.1">GND</text>
<text x="356.3" y="109.7">30</text>
<text x="225.3" y="116.7">2</text>
<text x="346.6" y="118.1">GND</text>
<text x="356.3" y="116.7">34</text>
<text x="225.3" y="120.3">3</text>
<text x="225.3" y="123.8">4</text>
<text x="313.5" y="127.3">39</text>
<text x="320" y="128.7">GND</text>
<text x="153" y="149.5">1</text>
<text x="153" y="153.8">2</text>
<text x="153" y="157.3">3</text>
<text x="153" y="160.8">4</text>
<text x="225.3" y="160.8">7</text>
<text x="255.9" y="160.8">6</text>
<text x="22.9" y="165.8">2</text>
<text x="31.5" y="165.8">1</text>
<text x="225.3" y="164.4">8</text>
<text x="228.8" y="162.6">GND</text>
<text x="228.8" y="166.1">GND</text>
<text x="247.2" y="162.6">GND</text>
<text x="22.9" y="169.3">4</text>
<text x="22.9" y="172.8">6</text>
<text x="31.5" y="169.3">3</text>
<text x="31.5" y="172.8">5</text>
<text x="28.2" y="246.9">2</text>
<text x="28.2" y="250.4">4</text>
<text x="36.8" y="246.9">1</text>
<text x="36.8" y="250.4">3</text>
<text x="28.2" y="254">6</text>
<text x="36.8" y="254">5</text>
<text x="149.5" y="260.7">1</text>
<text x="220.7" y="263.1">1</text>
<text x="149.5" y="264.9">2</text>
<text x="149.5" y="268.4">3</text>
<text x="220.7" y="266.7">2</text>
<text x="149.5" y="272">4</text>
</g>
<g font-size="3.2" fill="#840000">
<text x="94.9" y="40" transform="rotate(-90 94.9 40)">8</text>
<text x="81.5" y="44.4">2</text>
<text x="81.5" y="47.9">13</text>
<text x="85.4" y="46.3">FLT</text>
<text x="81.5" y="51.5">14</text>
<text x="85.4" y="49.8">RST</text>
<text x="85.4" y="53.3">SLP</text>
<text x="96.7" y="49.6" transform="rotate(-90 96.7 49.6)">VMOT</text>
<text x="81.5" y="58.5">9</text>
<text x="101.3" y="56.9">B1</text>
<text x="107.1" y="58.5">3</text>
<text x="107.1" y="55">4</text>
<text x="81.5" y="62.1">15</text>
<text x="81.5" y="65.6">16</text>
<text x="85.4" y="60.4">EN</text>
<text x="85.4" y="63.9">STEP</text>
<text x="101.3" y="60.4">B2</text>
<text x="107.1" y="65.6">5</text>
<text x="85.4" y="67.4">DIR</text>
<text x="101.3" y="67.4">A1</text>
<text x="101.3" y="71">A2</text>
<text x="107.1" y="69.1">6</text>
<text x="81.5" y="72.6">10</text>
<text x="81.5" y="76.2">11</text>
<text x="85.4" y="74.5">M0</text>
<text x="81.5" y="79.7">12</text>
<text x="85.4" y="78">M1</text>
<text x="85.4" y="81.5">M2</text>
<text x="96.7" y="82.9" transform="rotate(-90 96.7 82.9)">GND</text>
<text x="100.3" y="82.9" transform="rotate(-90 100.3 82.9)">GND</text>
<text x="94.9" y="86.7" transform="rotate(-90 94.9 86.7)">1</text>
<text x="98.4" y="86.7" transform="rotate(-90 98.4 86.7)">7</text>
<text x="73.7" y="131.7" transform="rotate(-90 73.7 131.7)">8</text>
<text x="60.3" y="136.1">2</text>
<text x="64.2" y="138">FLT</text>
<text x="60.3" y="139.7">13</text>
<text x="60.3" y="143.2">14</text>
<text x="64.2" y="141.5">RST</text>
<text x="75.6" y="141.3" transform="rotate(-90 75.6 141.3)">VMOT</text>
<text x="64.2" y="145">SLP</text>
<text x="80.2" y="148.6">B1</text>
<text x="85.9" y="146.7">4</text>
<text x="60.3" y="150.2">9</text>
<text x="60.3" y="153.8">15</text>
<text x="64.2" y="152.1">EN</text>
<text x="64.2" y="155.6">STEP</text>
<text x="80.2" y="152.1">B2</text>
<text x="85.9" y="150.2">3</text>
<text x="60.3" y="157.3">16</text>
<text x="64.2" y="159.2">DIR</text>
<text x="80.2" y="159.2">A1</text>
<text x="85.9" y="157.3">5</text>
<text x="85.9" y="160.8">6</text>
<text x="60.3" y="164.4">10</text>
<text x="60.3" y="167.9">11</text>
<text x="64.2" y="166.2">M0</text>
<text x="80.2" y="162.7">A2</text>
<text x="60.3" y="171.4">12</text>
<text x="64.2" y="169.7">M1</text>
<text x="64.2" y="173.3">M2</text>
<text x="73.7" y="178.5" transform="rotate(-90 73.7 178.5)">1</text>
<text x="75.6" y="174.6" transform="rotate(-90 75.6 174.6)">GND</text>
<text x="77.3" y="178.5" transform="rotate(-90 77.3 178.5)">7</text>
<text x="79.1" y="174.6" transform="rotate(-90 79.1 174.6)">GND</text>
<text x="79" y="212.8" transform="rotate(-90 79 212.8)">8</text>
<text x="65.6" y="217.3">2</text>
<text x="65.6" y="220.8">13</text>
<text x="69.5" y="219.1">FLT</text>
<text x="65.6" y="224.3">14</text>
<text x="69.5" y="222.7">RST</text>
<text x="69.5" y="226.2">SLP</text>
<text x="80.9" y="222.4" transform="rotate(-90 80.9 222.4)">VMOT</text>
<text x="91.2" y="227.9">4</text>
<text x="65.6" y="231.4">9</text>
<text x="69.5" y="233.2">EN</text>
<text x="85.4" y="233.2">B2</text>
<text x="85.4" y="229.7">B1</text>
<text x="91.2" y="231.4">3</text>
<text x="65.6" y="234.9">15</text>
<text x="65.6" y="238.4">16</text>
<text x="69.5" y="236.8">STEP</text>
<text x="91.2" y="238.4">5</text>
<text x="65.6" y="245.5">10</text>
<text x="69.5" y="240.3">DIR</text>
<text x="85.4" y="240.3">A1</text>
<text x="85.4" y="243.8">A2</text>
<text x="91.2" y="242">6</text>
<text x="65.6" y="249">11</text>
<text x="69.5" y="247.4">M0</text>
<text x="69.5" y="250.9">M1</text>
<text x="65.6" y="252.6">12</text>
<text x="69.5" y="254.4">M2</text>
<text x="80.9" y="255.7" transform="rotate(-90 80.9 255.7)">GND</text>
<text x="84.4" y="255.7" transform="rotate(-90 84.4 255.7)">GND</text>
<text x="79" y="259.6" transform="rotate(-90 79 259.6)">1</text>
<text x="82.5" y="259.6" transform="rotate(-90 82.5 259.6)">7</text>
</g>
<g font-size="3.2" fill="#f00">
<text x="315.5" y="60.3">1</text>
<text x="320" y="61.7">3.3V</text>
<text x="349.7" y="61.7">5V</text>
<text x="349.7" y="65.2">5V</text>
<text x="356.3" y="60.3">2</text>
<text x="356.3" y="63.8">4</text>
<text x="313.5" y="88.5">17</text>
<text x="320" y="89.9">3.3V</text>
</g>
<g font-size="3.2" fill="#06c">
<text x="315.5" y="63.8">3</text>
<text x="320" y="65.2">GPIO2/SDA</text>
<text x="315.5" y="67.3">5</text>
<text x="320" y="68.8">GPIO3/SCL</text>
<text x="356.3" y="70.9">8</text>
<text x="341.6" y="72.3">GPIO14</text>
<text x="341.6" y="75.8">GPIO15</text>
<text x="356.3" y="74.4">10</text>
<text x="313.5" y="92">19</text>
<text x="313.5" y="95.6">21</text>
<text x="320" y="93.5">GPIO10</text>
<text x="313.5" y="99.1">23</text>
<text x="320" y="97">GPIO9</text>
<text x="320" y="100.5">GPIO11</text>
<text x="343.6" y="100.5">GPIO8</text>
<text x="356.3" y="99.1">24</text>
<text x="343.6" y="104">GPIO7</text>
<text x="356.3" y="102.6">26</text>
</g>
<g font-size="3.2" fill="#060">
<text x="315.5" y="70.9">7</text>
<text x="313.5" y="77.9">11</text>
<text x="320" y="72.3">GPIO4</text>
<text x="356.3" y="77.9">12</text>
<text x="313.5" y="81.5">13</text>
<text x="320" y="79.3">GPIO17</text>
<text x="320" y="82.9">GPIO27</text>
<text x="341.6" y="79.3">GPIO18</text>
<text x="313.5" y="85">15</text>
<text x="320" y="86.4">GPIO22</text>
<text x="341.6" y="86.4">GPIO23</text>
<text x="341.6" y="89.9">GPIO24</text>
<text x="356.3" y="85">16</text>
<text x="356.3" y="88.5">18</text>
<text x="356.3" y="95.6">22</text>
<text x="341.6" y="97">GPIO25</text>
<text x="313.5" y="109.7">29</text>
<text x="313.5" y="113.2">31</text>
<text x="320" y="111.1">GPIO5</text>
<text x="356.3" y="113.2">32</text>
<text x="313.5" y="116.7">33</text>
<text x="320" y="114.6">GPIO6</text>
<text x="320" y="118.1">GPIO13</text>
<text x="341.6" y="114.6">GPIO12</text>
<text x="313.5" y="120.3">35</text>
<text x="313.5" y="123.8">37</text>
<text x="320" y="121.7">GPIO19</text>
<text x="320" y="125.2">GPIO26</text>
<text x="341.6" y="121.7">GPIO16</text>
<text x="341.6" y="125.2">GPIO20</text>
<text x="356.3" y="120.3">36</text>
<text x="356.3" y="123.8">38</text>
<text x="341.6" y="128.7">GPIO21</text>
<text x="356.3" y="127.3">40</text>
</g>
<g font-size="3.2" fill="#333">
<text x="346.6" y="68.8">GND</text>
<text x="356.3" y="67.3">6</text>
</g>
<g font-size="3.2" fill="#999">
<text x="313.5" y="106.2">27</text>
<text x="320" y="107.6">DNC</text>
<text x="346.8" y="107.6">DNC</text>
<text x="356.3" y="106.2">28</text>
</g>
<g font-size="3.2" fill="#00f">
<text x="325.3" y="160.5">PB13</text>
<text x="325.3" y="157">PB12</text>
<text x="344.8" y="160.5">GND</text>
<text x="347.9" y="157">5V</text>
<text x="225.3" y="167.9">9</text>
<text x="248.3" y="166.1">3V3</text>
<text x="255.9" y="167.9">4</text>
<text x="255.9" y="164.4">5</text>
<text x="325.3" y="167.5">PB15</text>
<text x="325.3" y="164">PB14</text>
<text x="344" y="167.5">PB10</text>
<text x="345.9" y="164">3V3</text>
<text x="223.3" y="171.4">10</text>
<text x="228.8" y="169.7">MOSI</text>
<text x="228.8" y="173.2">SCLK</text>
<text x="248.3" y="169.7">3V3</text>
<text x="249.9" y="173.2">NC</text>
<text x="255.9" y="171.4">3</text>
<text x="325.3" y="171.1">PA8</text>
<text x="346" y="171.1">PB2</text>
<text x="223.3" y="174.9">11</text>
<text x="223.3" y="178.5">12</text>
<text x="228.8" y="176.7">CS</text>
<text x="248.1" y="176.7">RST</text>
<text x="255.9" y="178.5">1</text>
<text x="255.9" y="174.9">2</text>
<text x="325.3" y="178.1">PA10</text>
<text x="325.3" y="174.6">PA9</text>
<text x="346" y="178.1">PB0</text>
<text x="346" y="174.6">PB1</text>
<text x="228.8" y="180.2">INT</text>
<text x="245.8" y="180.2">MISO</text>
<text x="325.3" y="185.2">PA12</text>
<text x="325.3" y="181.6">PA11</text>
<text x="346" y="185.2">PA6</text>
<text x="346" y="181.6">PA7</text>
<text x="325.3" y="188.7">PA15</text>
<text x="346" y="188.7">PA5</text>
<text x="325.3" y="195.8">PB4</text>
<text x="325.3" y="192.2">PB3</text>
<text x="346" y="195.8">PA3</text>
<text x="346" y="192.2">PA4</text>
<text x="325.3" y="202.8">PB6</text>
<text x="325.3" y="199.3">PB5</text>
<text x="346" y="202.8">PA1</text>
<text x="346" y="199.3">PA2</text>
<text x="325.3" y="209.9">PB8</text>
<text x="325.3" y="206.3">PB7</text>
<text x="345.7" y="209.9">RST</text>
<text x="346" y="206.3">PA0</text>
<text x="325.3" y="213.4">PB9</text>
<text x="343.9" y="213.4">PC15</text>
<text x="325.3" y="220.5">GND</text>
<text x="325.3" y="216.9">5V</text>
<text x="343.9" y="220.5">PC13</text>
<text x="343.9" y="216.9">PC14</text>
<text x="325.3" y="224">3V3</text>
<text x="343.6" y="224">VBAT</text>
</g>
</svg>
